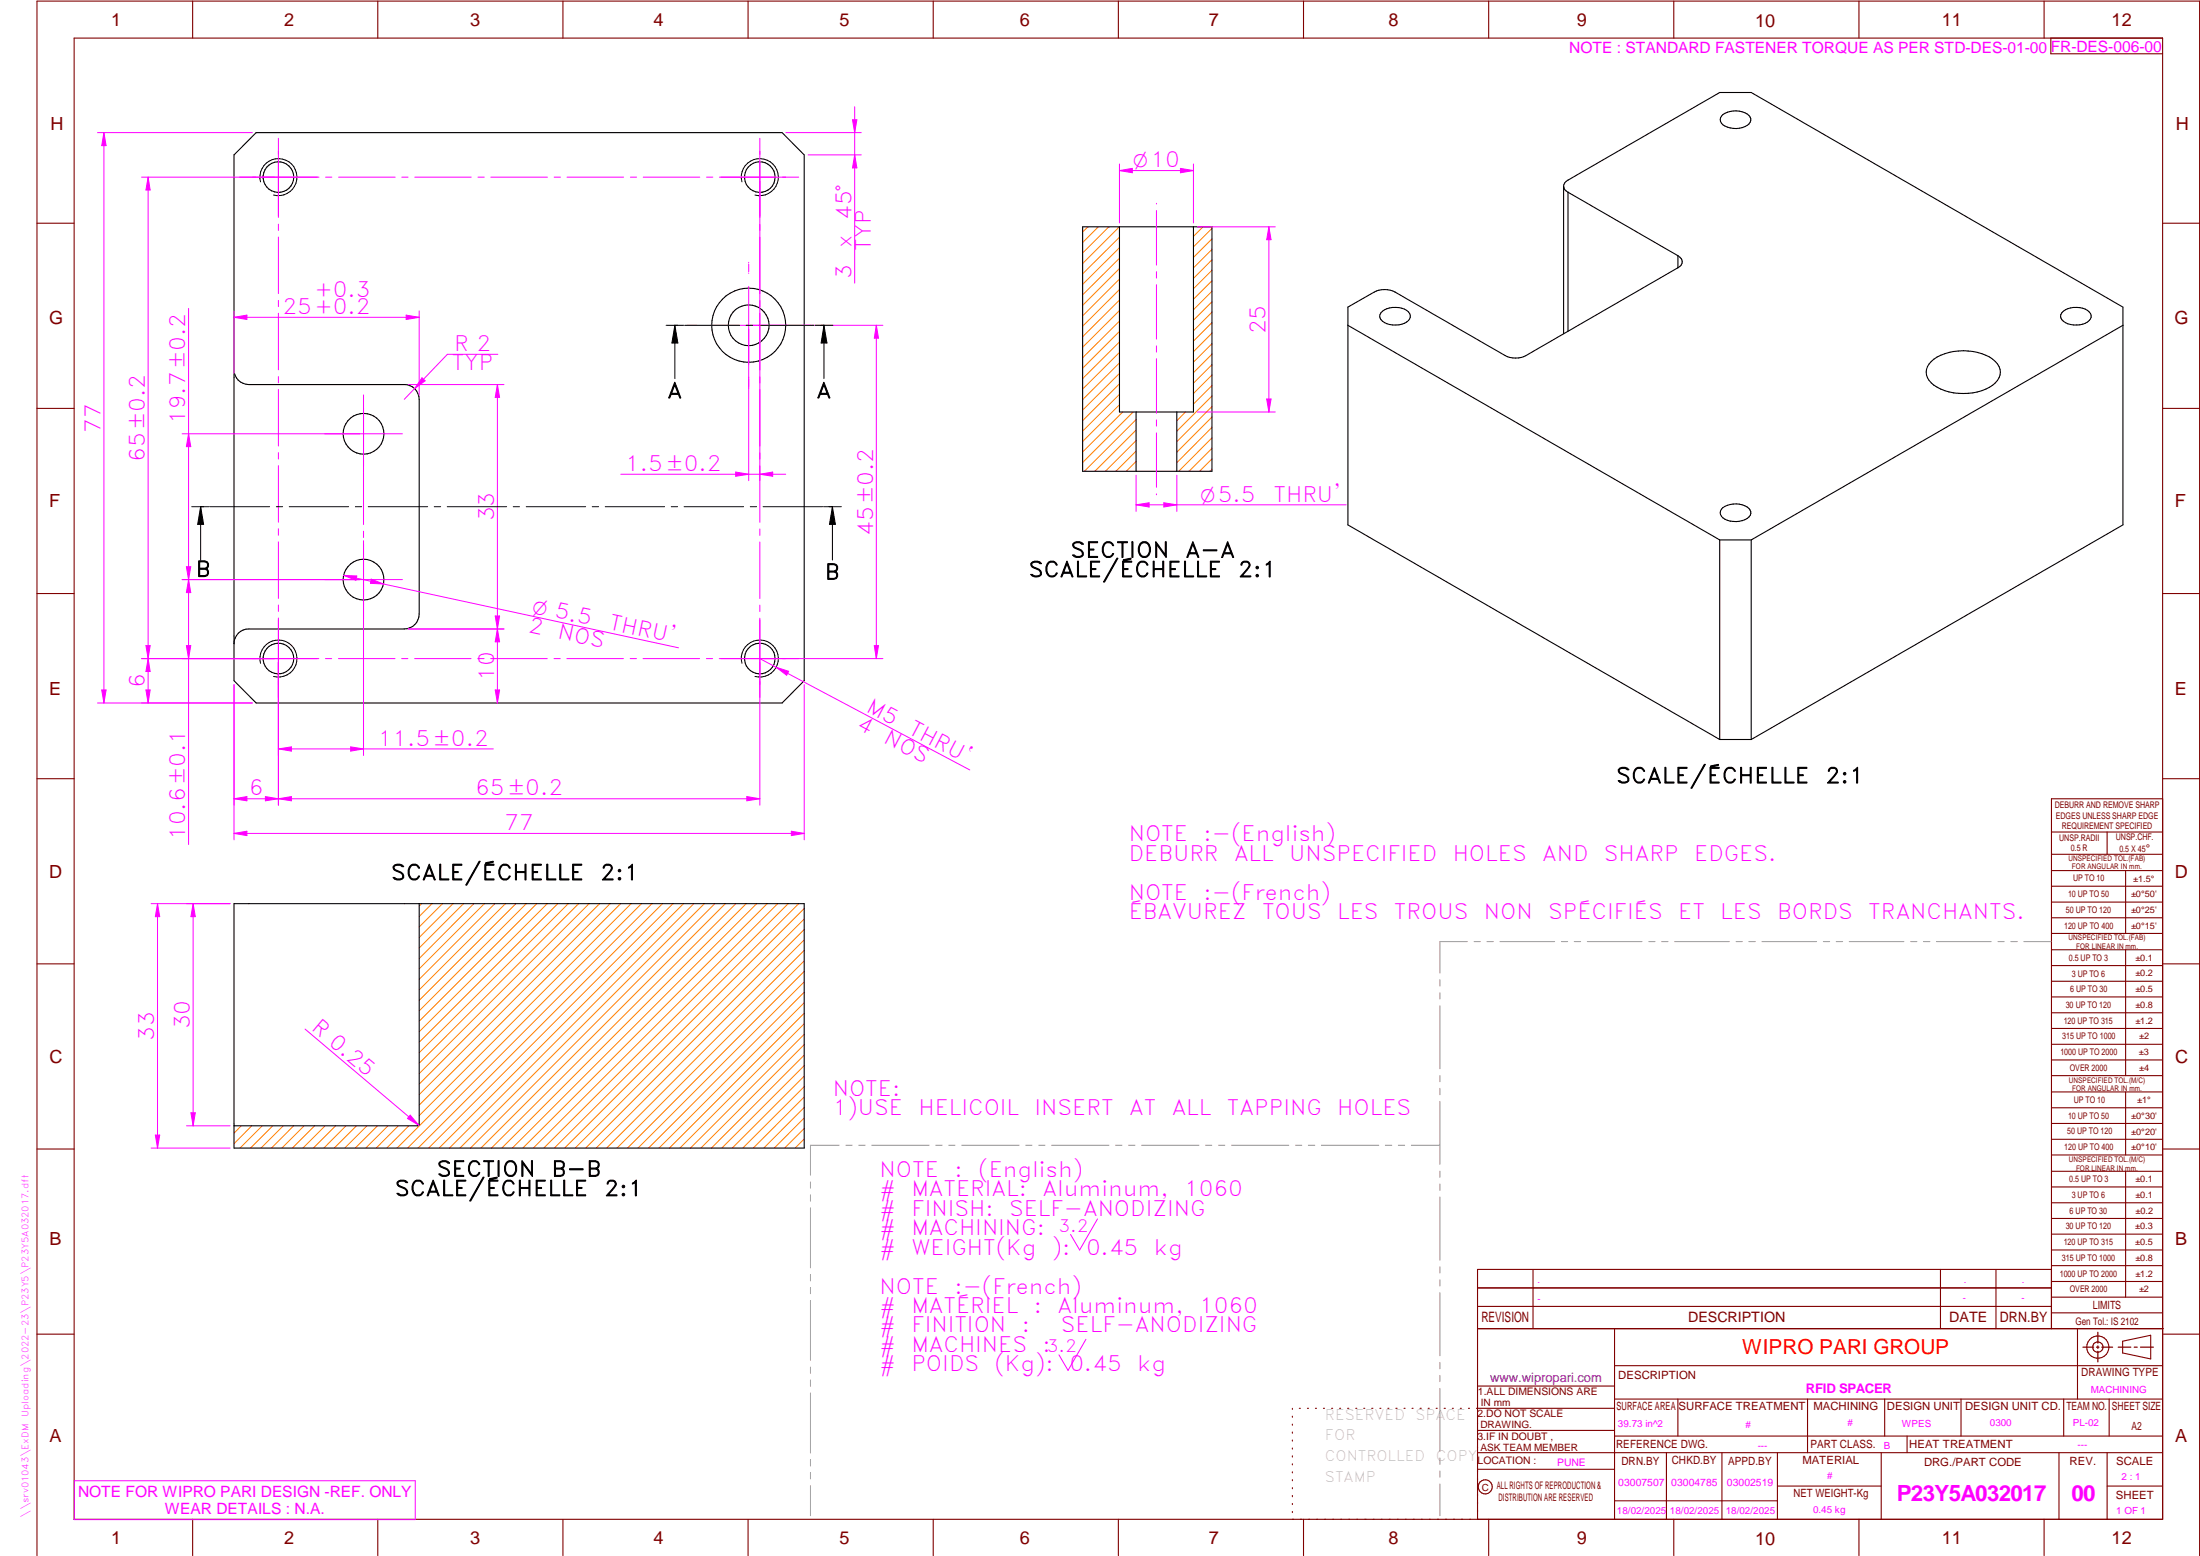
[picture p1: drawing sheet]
<svg xmlns="http://www.w3.org/2000/svg" width="594mm" height="420mm" viewBox="0 0 594 420" stroke-linecap="round" stroke-linejoin="round" font-family="sans-serif">
<g fill="none" stroke="#800000" stroke-width=".3">
<path d="M20 10.3h564v400h-564zM52 .3v10M102 .3v10M152 .3v10M202 .3v10M252 .3v10M302 .3v10M352 .3v10M402 .3v10M452 .3v10M502 .3v10M552 .3v10"/>
<path d="M553.8 10.3v4.2h30.2M10 60.3h10M584 60.3h10M10 110.3h10M584 110.3h10M10 160.3h10M584 160.3h10M10 210.3h10M584 215.7h-30v143.1M584 210.3h10M554 224.7h30M554 230.7h30"/>
<path d="M554 235.1h30M554 239.3h30M569 224.7v6M574 235.1v17M554 243.6h30M554 247.8h30M554 252.1h30M554 256.5h30M574 256.5v33.9M10 260.3h10M554 260.7h30M554 265h30"/>
<path d="M554 269.2h30M554 273.5h30M554 277.7h30M584 260.3h10M554 282h30M554 286.2h30M554 290.4h30M554 294.9h30M554 299.1h30M574 294.9v17M10 310.3h10M554 303.4h30"/>
<path d="M554 307.6h30M554 311.9h30M554 316.3h30M574 316.3v34M584 310.3h10M554 320.5h30M554 324.8h30M554 329h30M554 333.2h30M554 337.5h30M399 358.8h185.2M399 352.8h155"/>
<path d="M399 347.8h155M414 342.8v16M436 358.8v51.5M524 342.8v16M539 342.8v16M554 341.8h30M554 346h30M554 350.3h30M554 354.5h30M554 342.8h-155v67.5M561 358.8v19M10 360.3h10"/>
<path d="M399 374.3h37M436 377.8h148M453.1 377.8v10M488.1 377.8v14.5M508.9 377.8v10M529.5 377.8v10M557.3 377.8v10M569.5 377.8v10M573.2 362.2l7.6-1.6v6.3l-7.6-1.6zM584 368.8h-148M584 360.3h10M349 380.3v.3"/>
<path d="M349 382.4v.3M349 384.6v.3M349 386.7v.3M349 388.8v.3M349 391v.3M349 393.1v.3M349 395.3v.3M349 397.4v.3M349 399.5v.3M350.9 380.3h.2M353.1 380.3h.2M355.2 380.3h.3"/>
<path d="M357.4 380.3h.3M359.6 380.3h.3M361.7 380.3h.3M363.9 380.3h.3M366.1 380.3h.3M368.3 380.3h.2M370.4 380.3h.3M372.6 380.3h.3M374.8 380.3h.3M376.9 380.3h.4M379.1 380.3h.3M381.3 380.3h.3"/>
<path d="M383.4 380.3h.4M385.6 380.3h.3M387.8 380.3h.3M390 380.3h.3M392.2 380.3h.3M394.3 380.3h.3M396.5 380.3h.3M398.7 380.3h37.3M399 396.7h37M399 392.3h185M399 386.2h37M436 387.8h148"/>
<path d="M450 392.3v18M465 392.3v18M480 392.3v18M508 392.3v18M515 387.8v4.5M556 392.3v18M569 392.3v18M52 410.3v9.7M102 410.3v9.7M152 410.3v9.7M202 410.3v9.7M252 410.3v9.7"/>
<path d="M302 410.3v9.7M349 401.7v.3M349 403.8v.4M349 406v.3M349 408.1v.3M352 410.3v9.7M402 410.3v9.7M436 405.3h44M452 410.3v9.7M480 401.3h28M502 410.3v9.7M552 410.3v9.7"/>
<path d="M569 401.3h15M10 420v-419.7h584v419.7"/>
<circle cx="566.5" cy="363.7" r="1.39"/>
<circle cx="566.5" cy="363.8" r="3"/>
<circle cx="401.1" cy="401.5" r="1.9"/>
</g>
<g fill="none" stroke="#f0f" stroke-width=".27">
<path d="M26.3 35.8h41.8M75.2 37.3v21.4M205.2 37.3v21.5M64.7 47.8h21.4M87.9 47.8h1.7M91.4 47.8h15.3M108.5 47.8h1.7M112 47.8h15.2M129.1 47.8h1.7M132.5 47.8h15.3M149.6 47.8h1.7M153.1 47.8h15.3"/>
<path d="M170.2 47.8h1.7M173.7 47.8h15.3M190.8 47.8h1.7M194.3 47.8h21.4M75.2 60.5v1.7M75.2 64v15.3M202.2 77.3v21M202.2 70.8v.2M202.2 71.3v2.1M202.2 73.7v.1M205.2 60.6v1.7M205.2 64.1v15.2"/>
<path d="M75.2 81.1v1.7M75.2 84.6v15.3M185.2 87.8h.1M185.6 87.8h2.2M188.1 87.8h.1M191.7 87.8h21M205.2 81.2v1.6M205.2 84.6v15.3M216.2 87.8h.1M216.6 87.8h2.1M219 87.8h.2M75.2 101.7v1.7"/>
<path d="M75.2 105.2v15.2M87.7 117.1h21M98.2 106.6v35M202.2 101.8v.1M202.2 102.2v2.2M202.2 104.7v.1M205.2 101.7v1.7M205.2 105.2v15.3M75.2 122.2v1.8M75.2 125.7v15.3M205.2 122.3v1.7M205.2 125.8v15.3"/>
<path d="M75.2 142.8v1.7M75.2 146.3v15.3M87.7 156.5h21M98.2 146v21M98.2 143.4v1.8M205.2 142.8v1.8M205.2 146.3v15.3M64.7 177.8h21.4M75.2 163.4v1.7M75.2 166.9v21.4M87.9 177.8h1.7M91.4 177.8h15.3"/>
<path d="M108.5 177.8h1.6M112 177.8h15.2M129 177.8h1.7M132.5 177.8h15.3M149.6 177.8h1.7M153.1 177.8h15.3M170.2 177.8h1.7M173.6 177.8h15.3M190.7 177.8h1.7M205.2 163.4v1.7M205.2 166.9v21.4M215.7 177.8h-21.5"/>
<path d="M26.3 189.8h41.8M27.5 186.3h1.2l-.6 3.5zM296.4 329.1l-4.9 8.4-2.4-4.2M293.2 361.7l-4.8 8.3-2.4-4.2M20.1 399.8h92v10.5h-92z"/>
</g>
<g fill="none" stroke="#949494" stroke-width=".27">
<path d="M396.2 254.3h-7.4v8.5M398.1 254.3h1.6M401.5 254.3h1.8M405 254.3h14.8M421.6 254.3h1.7M425.1 254.3h1.7M428.6 254.3h14.8M445.2 254.3h1.7M448.7 254.3h1.7M452.2 254.3h14.8M468.8 254.3h1.7M472.3 254.3h1.7"/>
<path d="M475.8 254.3h14.8M492.4 254.3h1.7M495.8 254.3h1.8M499.4 254.3h14.7M516 254.3h1.6M519.4 254.3h1.8M522.9 254.3h14.8M539.5 254.3h1.7M543 254.3h1.7M546.5 254.3h7.4M388.8 264.5v1.8M388.8 268.1v1.6"/>
<path d="M388.8 271.6v17M388.8 290.4v1.7M388.8 293.9v1.7M388.8 297.4v17M218.9 319.2v1.6M226.6 309.2h-7.7v8.1M228.4 309.2h1.7M231.9 309.2h1.7M235.4 309.2h15.5M252.7 309.2h1.7M256.2 309.2h1.7M259.7 309.2h15.5"/>
<path d="M277 309.2h1.7M280.5 309.2h1.7M284 309.2h15.5M301.2 309.2h1.8M304.8 309.2h1.7M308.3 309.2h15.5M325.5 309.2h1.7M329.1 309.2h1.6M332.6 309.2h15.4M349.8 309.2h1.7M353.3 309.2h1.7M356.8 309.2h15.5"/>
<path d="M374.1 309.2h1.7M377.6 309.2h1.7M381.1 309.2h7.7M388.8 316.2v1.7M388.8 319.7v1.7M218.9 322.6v1.8M218.9 326.1v16.2M388.8 323.2v17.1M218.9 344.1v1.8M218.9 347.6v1.7M218.9 351.2v16.1M388.8 342.1v1.6"/>
<path d="M388.8 345.6v1.7M388.8 349v17.1M218.9 369.1v1.7M218.9 372.6v1.8M218.9 376.1v16.2M388.8 367.9v1.7M388.8 371.4v1.7M388.8 374.9v17M218.9 394.1v1.8M218.9 397.6v1.7M388.8 393.7v1.7M388.8 397.2v1.7"/>
<path d="M218.9 401.2v8.1M388.8 400.7v8.6"/>
</g>
<path d="M566.5 359.7v3M562.5 363.8h2.9M566.1 363.8h.7M566.5 363.4v.7M566.5 364.9v2.8M567.6 363.8h2.9M572 363.8h3.4M576.3 363.8h.8M578 363.8h3.5" fill="none" stroke="#800000" stroke-width=".34"/>
<g fill="none" stroke="#000" stroke-width=".3">
<path d="M69.2 35.8h142l6 6v142l-6 6h-142l-6-6v-142zM465.2 30.9a6.1 6.1 0 0 1 7.1 .3 1.8 1.8 0 0 1 .4 1.8 1.8 1.8 0 0 1-1.5 1.2 6 6 0 0 1-6.3-.9 1.61 1.61 0 0 1 .3-2.4zM422.2 50.3a1.98 1.98 0 0 1 1.2-1.7l41-23.6h8.5l100.4 57.9v58.8l-100.4 58M422.2 50.3a1.86 1.86 0 0 0 1.2 1.6M422.2 50.3v39.8M423.4 51.9l29.7 17.1M423.4 51.9v37.6M453.1 69v3.3M453.1 72.3l-41 23.7a6.2 6.2 0 0 1-5.7 0l-29.7-17.1a6.2 6.2 0 0 0-5.6 0l-7.1 4v58.8l100.4 58M453.1 69a1.71 1.71 0 0 1 1.2 1.7 1.71 1.71 0 0 1-1.2 1.6M63.2 99.8a4 4 0 0 0 4 4h42a4 4 0 0 1 4 4v58a4 4 0 0 1-4 4h-42a3.9 3.9 0 0 0-4 4M364 87.8l100.4 58"/>
<path d="M373.3 84a6.1 6.1 0 0 1 7.1 .2 1.84 1.84 0 0 1-1.1 3.1 5.9 5.9 0 0 1-6.4-1 1.53 1.53 0 0 1 .4-2.3zM521.5 97.6a14 14 0 0 1 12.5-2.4 7.6 7.6 0 0 1 6.1 4.5 5.1 5.1 0 0 1-3.9 5.4 15.4 15.4 0 0 1-14-1.1 3.9 3.9 0 0 1-.7-6.4zM556.8 84.5a5.7 5.7 0 0 1 7.4-.3 1.65 1.65 0 0 1-.5 2.8 5.9 5.9 0 0 1-6.9-.7 1.45 1.45 0 0 1 0-1.8zM573.3 87.8l-100.4 58M465.2 137.1a6.1 6.1 0 0 1 7.1 .2 1.8 1.8 0 0 1 .4 1.9 1.8 1.8 0 0 1-1.5 1.1 6 6 0 0 1-6.3-.9 1.61 1.61 0 0 1 .3-2.3zM464.4 145.8h8.5M464.4 145.8v53.9M472.9 145.8v53.9M464.4 199.7h8.5"/>
<circle cx="75.2" cy="47.8" r="4.1"/>
<circle cx="205.2" cy="47.8" r="4.1"/>
<circle cx="202.2" cy="87.8" r="10"/>
<circle cx="202.2" cy="87.8" r="5.5"/>
<circle cx="98.2" cy="117.1" r="5.5"/>
<circle cx="98.2" cy="156.5" r="5.5"/>
<circle cx="75.2" cy="177.8" r="4.1"/>
<circle cx="205.2" cy="177.8" r="4.1"/>
</g>
<path d="M70.4 49.1a5 5 0 0 1 4.4-6.3 5 5 0 0 1 5.4 5.5 5 5 0 0 1-6.3 4.4M200.4 49.1a5 5 0 0 1 4.4-6.2 5 5 0 0 1 5.4 5.4 5 5 0 0 1-6.3 4.4M70.4 179.1a5 5 0 0 1 4.4-6.3 5 5 0 0 1 5.4 5.5 5 5 0 0 1-6.3 4.4M200.4 179.1a5 5 0 0 1 4.4-6.2 5 5 0 0 1 5.4 5.4 5 5 0 0 1-6.3 4.4" fill="none" stroke="#000" stroke-width=".27"/>
<path d="M27.5 186.3h1.2l-.6 3.5z" fill="#f0f"/>
<path d="M28.1 35.8l.6 3.5h-1.2z" fill="none" stroke="#f0f" stroke-width=".27"/>
<path d="M28.1 35.8l.6 3.5h-1.2z" fill="#f0f"/>
<path d="M28.1 35.8v154M63.2 184.9v41.9M217.2 184.9v41.9M63.2 225l3.5-.5v1.1z" fill="none" stroke="#f0f" stroke-width=".27"/>
<path d="M63.2 225l3.5-.5v1.1z" fill="#f0f"/>
<path d="M213.7 224.5l3.5 .5-3.5 .6z" fill="none" stroke="#f0f" stroke-width=".27"/>
<path d="M213.7 224.5l3.5 .5-3.5 .6z" fill="#f0f"/>
<path d="M75.2 178.9v38.5M63.2 184.9v32.5M63.2 215.7l3.5-.6v1.1zM63.2 225h154" fill="none" stroke="#f0f" stroke-width=".27"/>
<path d="M63.2 215.7l3.5-.6v1.1z" fill="#f0f"/>
<path d="M71.7 215.1l3.5 .6-3.5 .5z" fill="none" stroke="#f0f" stroke-width=".27"/>
<path d="M71.7 215.1l3.5 .6-3.5 .5z" fill="#f0f"/>
<path d="M75.2 178.9v38.5M205.2 178.9v38.5M63.2 215.7h12M75.2 215.7l3.5-.6v1.1z" fill="none" stroke="#f0f" stroke-width=".27"/>
<path d="M75.2 215.7l3.5-.6v1.1z" fill="#f0f"/>
<path d="M201.7 215.1l3.5 .6-3.5 .5z" fill="none" stroke="#f0f" stroke-width=".27"/>
<path d="M201.7 215.1l3.5 .6-3.5 .5z" fill="#f0f"/>
<path d="M38.2 177.8h35.9M38.2 189.8h29.9M39.4 186.3h1.1l-.5 3.5zM75.2 215.7h130" fill="none" stroke="#f0f" stroke-width=".27"/>
<path d="M39.4 186.3h1.1l-.5 3.5z" fill="#f0f"/>
<path d="M40 177.8l.5 3.5h-1.1z" fill="none" stroke="#f0f" stroke-width=".27"/>
<path d="M40 177.8l.5 3.5h-1.1z" fill="#f0f"/>
<path d="M38.2 47.8h35.9M38.2 177.8h35.9M39.4 174.3h1.1l-.5 3.5zM40 177.8v12" fill="none" stroke="#f0f" stroke-width=".27"/>
<path d="M39.4 174.3h1.1l-.5 3.5z" fill="#f0f"/>
<path d="M40 47.8l.5 3.5h-1.1z" fill="none" stroke="#f0f" stroke-width=".27"/>
<path d="M40 47.8l.5 3.5h-1.1z" fill="#f0f"/>
<path d="M40 47.8v130M49.2 156.5h47.9M49.2 177.8h24.9M50.3 174.3h1.2l-.6 3.5z" fill="none" stroke="#f0f" stroke-width=".27"/>
<path d="M50.3 174.3h1.2l-.6 3.5z" fill="#f0f"/>
<path d="M50.9 156.5l.6 3.5h-1.2z" fill="none" stroke="#f0f" stroke-width=".27"/>
<path d="M50.9 156.5l.6 3.5h-1.2z" fill="#f0f"/>
<path d="M49.2 117.1h47.9M49.2 156.5h47.9M50.3 153h1.2l-.6 3.5zM50.9 156.5v71.5" fill="none" stroke="#f0f" stroke-width=".27"/>
<path d="M50.3 153h1.2l-.6 3.5z" fill="#f0f"/>
<path d="M50.9 117.1l.6 3.5h-1.2z" fill="none" stroke="#f0f" stroke-width=".27"/>
<path d="M50.9 117.1l.6 3.5h-1.2z" fill="#f0f"/>
<path d="M50.9 83.3v73.2M203.2 87.8h35.2M206.2 177.8h32.2M236.1 174.3h1.1l-.6 3.5z" fill="none" stroke="#f0f" stroke-width=".27"/>
<path d="M236.1 174.3h1.1l-.6 3.5z" fill="#f0f"/>
<path d="M236.6 87.8l.6 3.5h-1.1z" fill="none" stroke="#f0f" stroke-width=".27"/>
<path d="M236.6 87.8l.6 3.5h-1.1z" fill="#f0f"/>
<g fill="none" stroke="#f0f" stroke-width=".27">
<path d="M312.3 54.9v.2M312.3 56.9v14.7M312.3 73.4v1.7M312.3 76.9v14.7M323.3 61.3h21.1M342.6 61.3l.6 3.4h-1.2zM236.6 87.8v90M312.3 93.4v1.7M312.3 96.9v14.7M312.3 113.4v1.7M312.3 116.9v14.7M323.3 111.3h21.1"/>
<path d="M312.3 133.3v.3"/>
</g>
<path d="M179.9 87.8h4.8M182.2 87.8v14.4M182.2 87.8l.8 4.8h-1.6zM184.9 87.8h14.8M201.5 87.8h1.7M205 87.8h14.8M220.1 87.8h4.8M222.5 87.8l.8 4.8h-1.6zM222.5 87.8v14.4" fill="none" stroke="#000" stroke-width=".27"/>
<path d="M182.2 87.8l.8 4.8h-1.6zM222.5 87.8l.8 4.8h-1.6z" fill="#000"/>
<g fill="none" stroke="#ff8000" stroke-width=".27">
<path d="M293.8 61.3l-1.5 1.4M296.6 61.3l-4.3 4.2M299.4 61.3l-7.1 7M302.3 61.3l-10 9.9M302.3 66.9l-10 9.9M302.3 69.7l-10 9.9M302.3 72.5l-10 10M302.3 75.4l-10 9.9M302.3 78.2l-10 9.9M302.3 64.1l-10 9.9M324.9 61.3l-2.6 2.5M327.3 61.7l-5 5"/>
<path d="M327.3 64.5l-5 5M327.3 67.4l-5 4.9M327.3 70.1l-5 5.1M327.3 73l-5 5M327.3 75.8l-5 5M327.3 78.7l-5 5M302.3 89.5l-10 9.9M302.3 81l-10 9.9M302.3 83.9l-10 9.9M302.3 86.7l-10 9.9M302.3 92.3l-10 9.9M302.3 95.2l-10 9.9"/>
<path d="M302.3 98l-10 9.9M327.3 81.5l-5 5M327.3 84.3l-5 5M327.3 87.1l-5 5M327.3 90l-5 5M327.3 92.8l-5 5M327.3 95.6l-5 5M327.3 98.5l-5 5M302.3 103.6l-10 10M302.3 106.5l-10 9.9M302.3 100.8l-10 9.9M302.3 109.3l-10 9.9"/>
<path d="M303.2 111.3l-10.9 10.7M306 111.3l-13.7 13.6M306.8 119l-8.3 8.3M306.8 116.1l-11.2 11.2M306.8 113.3l-14 14M320.1 111.3l-2.3 2.3M327.3 101.3l-5 5M327.3 104.1l-5 5M327.3 106.9l-9.5 9.5M327.3 109.8l-9.5 9.5M327.3 112.6l-9.5 9.5M327.3 115.4l-9.5 9.5"/>
<path d="M327.3 118.2l-9 9.1M306.8 124.6l-2.7 2.7M306.8 121.8l-5.5 5.5M327.3 126.7l-.5 .6M327.3 123.9l-3.4 3.4M327.3 121.1l-6.2 6.2"/>
</g>
<path d="M292.3 61.3h35v66h-35zM302.3 61.3v50h20v-50M306.8 111.3v16M317.8 111.3v16" fill="none" stroke="#000" stroke-width=".3"/>
<path d="M342.6 61.3l.6 3.4h-1.2z" fill="#f0f"/>
<path d="M342 107.7h1.2l-.6 3.6z" fill="none" stroke="#f0f" stroke-width=".27"/>
<path d="M342 107.7h1.2l-.6 3.6z" fill="#f0f"/>
<path d="M302.3 44.3v15.9M302.3 46.1l3.5-.6v1.2zM322.3 44.3v15.9M342.6 61.3v50" fill="none" stroke="#f0f" stroke-width=".27"/>
<path d="M302.3 46.1l3.5-.6v1.2z" fill="#f0f"/>
<path d="M318.8 45.5l3.5 .6-3.5 .6z" fill="none" stroke="#f0f" stroke-width=".27"/>
<path d="M318.8 45.5l3.5 .6-3.5 .6z" fill="#f0f"/>
<path d="M302.3 46.1h20M306.8 128.3v9.8M306.8 136.3l3.5-.5v1.1zM317.8 128.3v9.8" fill="none" stroke="#f0f" stroke-width=".27"/>
<path d="M306.8 136.3l3.5-.5v1.1z" fill="#f0f"/>
<path d="M314.3 135.8l3.5 .5-3.5 .6z" fill="none" stroke="#f0f" stroke-width=".27"/>
<path d="M314.3 135.8l3.5 .5-3.5 .6z" fill="#f0f"/>
<path d="M306.8 136.3h56.7M98.2 157.6v46.4M75.2 178.9v25.1M75.2 202.2l3.5-.5v1.1z" fill="none" stroke="#f0f" stroke-width=".27"/>
<path d="M75.2 202.2l3.5-.5v1.1z" fill="#f0f"/>
<path d="M94.7 201.7l3.5 .5-3.5 .6z" fill="none" stroke="#f0f" stroke-width=".27"/>
<path d="M94.7 201.7l3.5 .5-3.5 .6z" fill="#f0f"/>
<path d="M134.4 95.7h-13.6l-11.6 12.1M114 102l.8 .8-2.8 2.1zM75.2 202.2h58" fill="none" stroke="#f0f" stroke-width=".27"/>
<path d="M114 102l.8 .8-2.8 2.1z" fill="#f0f"/>
<path d="M212.2 35.8h20.4M230.2 32.3h1.2l-.6 3.5zM218.2 41.8h14.4" fill="none" stroke="#f0f" stroke-width=".27"/>
<path d="M230.2 32.3h1.2l-.6 3.5z" fill="#f0f"/>
<path d="M230.8 41.8l.6 3.5h-1.2z" fill="none" stroke="#f0f" stroke-width=".27"/>
<path d="M230.8 41.8l.6 3.5h-1.2z" fill="#f0f"/>
<path d="M230.8 28.8v47.7M205.2 48.9v80.9M202.2 88.9v40.9M205.2 128.1l3.5-.6v1.1z" fill="none" stroke="#f0f" stroke-width=".27"/>
<path d="M205.2 128.1l3.5-.6v1.1z" fill="#f0f"/>
<path d="M198.7 127.5l3.5 .6-3.5 .5z" fill="none" stroke="#f0f" stroke-width=".27"/>
<path d="M198.7 127.5l3.5 .6-3.5 .5z" fill="#f0f"/>
<path d="M63.2 85.7l3.5-.6v1.2zM63.2 83.9v16.9M113.2 83.9v22.9M167.6 128.1h44.6" fill="none" stroke="#f0f" stroke-width=".27"/>
<path d="M63.2 85.7l3.5-.6v1.2z" fill="#f0f"/>
<path d="M109.7 85.1l3.5 .6-3.5 .6z" fill="none" stroke="#f0f" stroke-width=".27"/>
<path d="M109.7 85.1l3.5 .6-3.5 .6z" fill="#f0f"/>
<path d="M63.2 85.7h50M110.2 103.8h25.9M134.3 103.8l.6 3.5h-1.2zM110.2 169.8h25.9" fill="none" stroke="#f0f" stroke-width=".27"/>
<path d="M134.3 103.8l.6 3.5h-1.2z" fill="#f0f"/>
<path d="M133.7 166.3h1.2l-.6 3.5z" fill="none" stroke="#f0f" stroke-width=".27"/>
<path d="M133.7 166.3h1.2l-.6 3.5z" fill="#f0f"/>
<path d="M134.3 103.8v66M110.2 169.8h25.9M133.7 186.3h1.2l-.6 3.5z" fill="none" stroke="#f0f" stroke-width=".27"/>
<path d="M133.7 186.3h1.2l-.6 3.5z" fill="#f0f"/>
<path d="M134.3 169.8l.6 3.5h-1.2z" fill="none" stroke="#f0f" stroke-width=".27"/>
<path d="M134.3 169.8l.6 3.5h-1.2z" fill="#f0f"/>
<path d="M134.3 169.8v20M50.4 244h11.7M52.1 244l.6 3.5h-1.1zM50.4 304h11.7" fill="none" stroke="#f0f" stroke-width=".27"/>
<g fill="none" stroke="#000" stroke-width=".27">
<path d="M51.8 136.8h4.8M54.2 136.8l.8 4.8h-1.6zM54.2 136.8v14.4M56.8 136.8h16M74.6 136.8h1.7M78.1 136.8h16M96 136.8h1.7M99.4 136.8h16.1M117.3 136.8h1.7M120.8 136.8h16M138.6 136.8h1.7M142.1 136.8h16.1"/>
<path d="M159.9 136.8h1.7M163.4 136.8h16M181.3 136.8h1.7M184.7 136.8h16.1M202.6 136.8h1.7M206.1 136.8h16M222.4 136.8h4.8M224.8 136.8l.8 4.8h-1.6zM224.8 136.8v14.4"/>
</g>
<path d="M54.2 136.8l.8 4.8h-1.6zM224.8 136.8l.8 4.8h-1.6z" fill="#000"/>
<g fill="none" stroke="#ff8000" stroke-width=".27">
<path d="M113.8 244l-.6 .7M116.7 244l-3.5 3.5M119.5 244l-6.3 6.3M122.3 244l-9.1 9.2M125.2 244l-12 12M128 244l-14.8 14.8M130.8 244l-17.6 17.6M133.6 244l-20.4 20.5M136.5 244l-23.3 23.3M139.3 244l-26.1 26.1M142.1 244l-28.9 29M144.9 244l-31.7 31.8"/>
<path d="M147.8 244l-34.6 34.6M150.6 244l-37.4 37.4M153.5 244l-40.3 40.3M156.2 244l-43 43.1M159.1 244l-45.9 45.9M161.9 244l-48.7 48.7M164.8 244l-51.6 51.6M167.6 244l-54.4 54.4M170.4 244l-57.2 57.2M173.2 244l-66 66M176.1 244l-66 66M178.9 244l-66 66"/>
<path d="M181.7 244l-66 66M184.6 244l-66 66M187.4 244l-66 66M190.2 244l-66 66M193 244l-66 66M195.9 244l-66 66M198.7 244l-66 66M201.5 244l-66 66M204.3 244l-66 66M207.2 244l-66 66M210 244l-66 66M212.8 244l-66 66"/>
<path d="M215.7 244l-66 66M217.2 245.3l-64.7 64.7M217.2 248.2l-61.9 61.8M217.2 251l-59 59M217.2 253.8l-56.2 56.2M217.2 256.6l-53.4 53.4M217.2 259.5l-50.6 50.5M217.2 279.3l-30.8 30.7M217.2 276.4l-33.6 33.6M217.2 265.1l-44.9 44.9M217.2 273.6l-36.4 36.4M217.2 262.3l-47.7 47.7"/>
<path d="M217.2 267.9l-42.1 42.1M217.2 270.8l-39.2 39.2M217.2 299l-11 11M217.2 296.2l-13.8 13.8M217.2 293.4l-16.6 16.6M217.2 290.6l-19.5 19.4M217.2 287.7l-22.3 22.3M217.2 284.9l-25.1 25.1M217.2 282.1l-27.9 27.9M65.1 304l-1.9 2M68 304l-4.8 4.8M70.8 304l-6 6"/>
<path d="M73.7 304l-6.1 6M76.5 304l-6 6M79.3 304l-6 6M82.1 304l-6 6M85 304l-6.1 6M87.8 304l-6 6M90.6 304l-6 6M93.4 304l-5.9 6M96.3 304l-6.1 6M99.1 304l-6 6M101.9 304l-6 6M104.8 304l-6 6"/>
<path d="M107.6 304l-6 6M110.4 304l-6 6M217.2 307.6l-2.5 2.4M217.2 304.7l-5.3 5.3M217.2 301.9l-8.1 8.1"/>
</g>
<path d="M63.2 244h154v66h-154zM113.2 244v59.5l-.3 .5h-49.7" fill="none" stroke="#000" stroke-width=".3"/>
<path d="M52.1 244l.6 3.5h-1.1z" fill="#f0f"/>
<path d="M51.6 300.5h1.1l-.6 3.5z" fill="none" stroke="#f0f" stroke-width=".27"/>
<path d="M51.6 300.5h1.1l-.6 3.5z" fill="#f0f"/>
<path d="M40.8 244h21.3M42.5 244l.6 3.5h-1.2zM52.1 244v60M40.8 310h21.3" fill="none" stroke="#f0f" stroke-width=".27"/>
<path d="M42.5 244l.6 3.5h-1.2z" fill="#f0f"/>
<path d="M41.9 306.5h1.2l-.6 3.5z" fill="none" stroke="#f0f" stroke-width=".27"/>
<path d="M41.9 306.5h1.2l-.6 3.5z" fill="#f0f"/>
<path d="M205.2 177.8l56.7 30.1M209.6 180.2l3.4 1.1-.6 1zM42.5 244v66" fill="none" stroke="#f0f" stroke-width=".27"/>
<path d="M209.6 180.2l3.4 1.1-.6 1z" fill="#f0f"/>
<path d="M92.8 155.4l90.4 19.5M92.8 155.4l3.5 .1-.2 1.2z" fill="none" stroke="#f0f" stroke-width=".27"/>
<path d="M92.8 155.4l3.5 .1-.2 1.2z" fill="#f0f"/>
<path d="M100.2 156.4l3.3 1.3-3.5-.2z" fill="none" stroke="#f0f" stroke-width=".27"/>
<path d="M100.2 156.4l3.3 1.3-3.5-.2z" fill="#f0f"/>
<path d="M82.4 277.9l30.7 25.9M110.8 301.1l2.3 2.7-3.1-1.8z" fill="none" stroke="#f0f" stroke-width=".27"/>
<path d="M110.8 301.1l2.3 2.7-3.1-1.8z" fill="#f0f"/>
<g font-size="6" fill="#f0f">
<text x="512.2" y="405.2">P23Y5A032017</text>
<text x="559.4" y="405.2">00</text>
</g>
<g font-size="5.7" fill="#f0f">
<text x="229.9" y="59.3" transform="rotate(-90 229.9 59.3)">45°</text>
<text x="229.9" y="67.1" transform="rotate(-90 229.9 67.1)">x</text>
<text x="235.2" y="67.8" transform="rotate(-90 235.2 67.8)">TYP</text>
<text x="229.9" y="75.2" transform="rotate(-90 229.9 75.2)">3</text>
<text x="84.9" y="80.3">+0.3</text>
<text x="76.3" y="84.8">25+0.2</text>
<text x="122.6" y="94.8">R 2</text>
<text x="341.8" y="90.2" transform="rotate(-90 341.8 90.2)">25</text>
<text x="122" y="100">TYP</text>
<text x="27.2" y="116.8" transform="rotate(-90 27.2 116.8)">77</text>
<text x="50" y="114.5" transform="rotate(-90 50 114.5)">19.7±0.2</text>
<text x="39.1" y="124.7" transform="rotate(-90 39.1 124.7)">65±0.2</text>
<text x="168.8" y="127.2">1.5±0.2</text>
<text x="343.9" y="135.5">THRU'</text>
<text x="133.5" y="140.8" transform="rotate(-90 133.5 140.8)">33</text>
<text x="235.8" y="144.7" transform="rotate(-90 235.8 144.7)">45±0.2</text>
<text x="142.4" y="170.6" transform="rotate(12 142.4 170.6)">2</text>
<text x="150.4" y="172.3" transform="rotate(12 150.4 172.3)">NOS</text>
<text x="164.2" y="169.9" transform="rotate(12 164.2 169.9)">THRU'</text>
<text x="39.1" y="185.8" transform="rotate(-90 39.1 185.8)">6</text>
<text x="133.5" y="183.8" transform="rotate(-90 133.5 183.8)">10</text>
<text x="233.6" y="191.9" transform="rotate(28 233.6 191.9)">M5</text>
<text x="231.1" y="196.5" transform="rotate(28 231.1 196.5)">4</text>
<text x="245" y="197.9" transform="rotate(28 245 197.9)">THRU`</text>
<text x="102" y="201.4">11.5±0.2</text>
<text x="238.3" y="200.3" transform="rotate(28 238.3 200.3)">NOS</text>
<text x="67.2" y="214.8">6</text>
<text x="128.3" y="214.8">65±0.2</text>
<text x="50" y="226.8" transform="rotate(-90 50 226.8)">10.6±0.1</text>
<text x="136.2" y="224.2">77</text>
<text x="304.8" y="227.2">NOTE</text>
<text x="325" y="227.2">:-(English)</text>
<text x="304.8" y="232.4">DEBURR</text>
<text x="333.2" y="232.4">ALL</text>
<text x="348.1" y="232.4">UNSPECIFIED</text>
<text x="392.3" y="232.4">HOLES</text>
<text x="416.4" y="232.4">AND</text>
<text x="433.1" y="232.4">SHARP</text>
<text x="457.5" y="232.4">EDGES.</text>
<text x="304.8" y="242.9">NOTE</text>
<text x="325" y="242.9">:-(French)</text>
<text x="304.8" y="248.2">ÉBAVUREZ</text>
<text x="340.8" y="248.2">TOUS</text>
<text x="361.1" y="248.2">LES</text>
<text x="376.4" y="248.2">TROUS</text>
<text x="400.7" y="248.2">NON</text>
<text x="418.1" y="248.2">SPÉCIFIÉS</text>
<text x="453.1" y="248.2">ET</text>
<text x="464.5" y="248.2">LES</text>
<text x="479.9" y="248.2">BORDS</text>
<text x="504.5" y="248.2">TRANCHANTS.</text>
<text x="41.6" y="281" transform="rotate(-90 41.6 281)">33</text>
<text x="51.3" y="278" transform="rotate(-90 51.3 278)">30</text>
<text x="83.9" y="278" transform="rotate(40 83.9 278)">R 0.25</text>
<text x="224.9" y="295.9">NOTE:</text>
<text x="224.9" y="301.2">1)USE</text>
<text x="248" y="301.2">HELICOIL</text>
<text x="279.4" y="301.2">INSERT</text>
<text x="304.9" y="301.2">AT</text>
<text x="316.4" y="301.2">ALL</text>
<text x="331.3" y="301.2">TAPPING</text>
<text x="361.1" y="301.2">HOLES</text>
<text x="237.5" y="317.8">NOTE</text>
<text x="257.7" y="317.8">:</text>
<text x="264.1" y="317.8">(English)</text>
<text x="237.5" y="323">#</text>
<text x="246.1" y="323">MATERIAL:</text>
<text x="281.5" y="323">Aluminum,</text>
<text x="319.8" y="323">1060</text>
<text x="237.5" y="328.3">#</text>
<text x="246.1" y="328.3">FINISH:</text>
<text x="272.5" y="328.3">SELF-ANODIZING</text>
<text x="237.5" y="333.5">#</text>
<text x="246.1" y="333.5">MACHINING:</text>
<text x="237.5" y="338.8">#</text>
<text x="246.1" y="338.8">WEIGHT(Kg</text>
<text x="284" y="338.8">):</text>
<text x="293.3" y="338.8">0.45</text>
<text x="311.6" y="338.8">kg</text>
<text x="237.5" y="349.3">NOTE</text>
<text x="257.7" y="349.3">:-(French)</text>
<text x="237.5" y="354.5">#</text>
<text x="237.5" y="359.8">#</text>
<text x="246.1" y="359.8">FINITION</text>
<text x="246.1" y="354.5">MATÉRIEL</text>
<text x="275.9" y="359.8">:</text>
<text x="279.2" y="354.5">:</text>
<text x="285.6" y="354.5">Aluminum,</text>
<text x="286.5" y="359.8">SELF-ANODIZING</text>
<text x="323.8" y="354.5">1060</text>
<text x="237.5" y="365">#</text>
<text x="246.1" y="365">MACHINES</text>
<text x="281.5" y="365">:</text>
<text x="237.5" y="370.3">#</text>
<text x="246.1" y="370.3">POIDS</text>
<text x="268.5" y="370.3">(Kg):</text>
<text x="288.8" y="370.3">0.45</text>
<text x="307.1" y="370.3">kg</text>
</g>
<g font-size="5.7">
<text x="180.2" y="107.5">A</text>
<text x="220.5" y="107.5">A</text>
<text x="52.9" y="155.7">B</text>
<text x="277.8" y="155.8">SCALE/ÉCHELLE</text>
<text x="289.1" y="150.5">SECTION</text>
<text x="320.1" y="150.5">A-A</text>
<text x="334.3" y="155.8">2:1</text>
<text x="222.8" y="156.5">B</text>
<text x="436.4" y="211.5">SCALE/ÉCHELLE</text>
<text x="492.9" y="211.5">2:1</text>
<text x="105.6" y="237.6">SCALE/ÉCHELLE</text>
<text x="162.1" y="237.6">2:1</text>
<text x="117.9" y="317.7">SECTION</text>
<text x="149" y="317.7">B-B</text>
<text x="106.6" y="322.9">SCALE/ÉCHELLE</text>
<text x="163.2" y="322.9">2:1</text>
</g>
<text font-size="5.6" fill="#f00" x="470.5" y="365.5">WIPRO PARI GROUP</text>
<g font-size="5.4" fill="#f0f">
<text x="306" y="45.2">O10</text>
<text x="324.1" y="135.5">O5.5</text>
<text x="143.5" y="165.4" transform="rotate(12 143.5 165.4)">O 5.5</text>
</g>
<g font-size="4.9" fill="#800000">
<text x="30" y="6.9">1</text>
<text x="76.7" y="6.9">2</text>
<text x="127" y="6.9">3</text>
<text x="176.5" y="6.9">4</text>
<text x="226.7" y="6.9">5</text>
<text x="275.4" y="6.9">6</text>
<text x="326.4" y="6.9">7</text>
<text x="375" y="6.9">8</text>
<text x="425.8" y="6.9">9</text>
<text x="473.9" y="7.3">10</text>
<text x="524.3" y="6.9">11</text>
<text x="570.2" y="6.9">12</text>
<text x="13.6" y="35.1">H</text>
<text x="587.6" y="35.1">H</text>
<text x="13.2" y="87.5">G</text>
<text x="587.2" y="87.5">G</text>
<text x="13.2" y="137">F</text>
<text x="587.2" y="137">F</text>
<text x="13.2" y="187.6">E</text>
<text x="587.2" y="187.6">E</text>
<text x="13.2" y="237">D</text>
<text x="587.2" y="237">D</text>
<text x="13.4" y="287.1">C</text>
<text x="587.4" y="287.1">C</text>
<text x="13.4" y="336.2">B</text>
<text x="587.4" y="336.2">B</text>
<text x="13.4" y="389.3">A</text>
<text x="587.4" y="389.3">A</text>
<text x="30" y="416.9">1</text>
<text x="76.7" y="416.9">2</text>
<text x="127" y="416.9">3</text>
<text x="176.5" y="416.9">4</text>
<text x="226.7" y="416.9">5</text>
<text x="275.4" y="416.9">6</text>
<text x="326.4" y="416.9">7</text>
<text x="375" y="416.9">8</text>
<text x="425.8" y="416.9">9</text>
<text x="473.9" y="417.3">10</text>
<text x="524.3" y="416.9">11</text>
<text x="570.2" y="416.9">12</text>
</g>
<g font-size="4.6" fill="#f0f">
<text x="285.8" y="332.7">3.2</text>
<text x="282.7" y="365.1">3.2</text>
</g>
<g font-size="4.2" fill="#f0f">
<text x="423.7" y="14.3">NOTE : STANDARD FASTENER TORQUE AS PER STD-DES-01-00</text>
<text x="553.8" y="14">FR-DES-006-00</text>
<text x="21.1" y="404.3">NOTE FOR WIPRO PARI DESIGN -REF. ONLY</text>
<text x="44.5" y="408.8">WEAR DETAILS : N.A.</text>
</g>
<g font-size="3.9" fill="#800000">
<text x="400" y="357.1">REVISION</text>
<text x="455.9" y="357.1">DESCRIPTION</text>
<text x="526.4" y="357.1">DATE</text>
<text x="540" y="357.1">DRN.BY</text>
</g>
<g font-size="3.9" fill="#c0c0c0">
<text x="357.8" y="383.3">RESERVED</text>
<text x="382.3" y="383.3">SPACE</text>
<text x="357.8" y="388.9">FOR</text>
<text x="357.8" y="394.5">CONTROLLED</text>
<text x="387.8" y="394.5">COPY</text>
<text x="357.8" y="400">STAMP</text>
</g>
<text font-size="3.6" fill="#f0f" x="487.6" y="376.1">RFID SPACER</text>
<text font-size="3.5" fill="#00f" x="402.4" y="373.3">www.wipropari.com</text>
<g font-size="3.1" fill="#800000">
<text x="565.1" y="353.5">LIMITS</text>
<text x="562" y="371.7">DRAWING TYPE</text>
<text x="437" y="372.3">DESCRIPTION</text>
<text x="436.5" y="380.8">SURFACE AREA</text>
<text x="453.3" y="380.8">SURFACE TREATMENT</text>
<text x="489.7" y="380.8">MACHINING</text>
<text x="509.5" y="380.8">DESIGN UNIT</text>
<text x="530.6" y="380.8">DESIGN UNIT CD.</text>
<text x="558" y="380.6">TEAM NO.</text>
<text x="570.3" y="380.7">SHEET SIZE</text>
<text x="575.6" y="386.1">A2</text>
<text x="436.4" y="391.1">REFERENCE DWG.</text>
<text x="437.8" y="395.5">DRN.BY</text>
<text x="451.4" y="395.4">CHKD.BY</text>
<text x="466.6" y="395.5">APPD.BY</text>
<text x="486.7" y="395.4">MATERIAL</text>
<text x="488.9" y="390.9">PART CLASS.</text>
<text x="515.6" y="390.9">HEAT TREATMENT</text>
<text x="519.6" y="395.9">DRG./PART CODE</text>
<text x="558.9" y="395.5">REV.</text>
<text x="571.4" y="395.6">SCALE</text>
<text x="484.3" y="404.2">NET WEIGHT-Kg</text>
<text x="571.4" y="404.7">SHEET</text>
</g>
<text font-size="3" fill="#800000" x="579.5" y="230.1">°</text>
<g font-size="2.8" fill="#800000">
<text x="560.4" y="357.7">Gen Tol.: IS 2102</text>
<text x="399.1" y="376.6">1.ALL DIMENSIONS ARE</text>
<text x="399" y="382.7">2.DO NOT SCALE</text>
<text x="399" y="388.7">3.IF IN DOUBT ,</text>
<text x="399" y="395.4">LOCATION :</text>
<text x="404.2" y="402">ALL RIGHTS OF REPRODUCTION &amp;</text>
<text x="404.7" y="405.4">DISTRIBUTION ARE RESERVED</text>
</g>
<g font-size="2.8" fill="#f0f">
<text x="420.5" y="396">PUNE</text>
<text x="437" y="401.2">03007507</text>
<text x="451.3" y="401.2">03004785</text>
<text x="466.3" y="401.2">03002519</text>
</g>
<g font-size="2.7" fill="#f0f">
<text x="564.6" y="376.2">MACHINING</text>
<text x="436.9" y="385.4">39.73 in^2</text>
<text x="471.4" y="385.5">#</text>
<text x="498.9" y="385">#</text>
<text x="513.6" y="385.3">WPES</text>
<text x="537.3" y="385.1">0300</text>
<text x="559.7" y="385.1">PL-02</text>
<text x="474.6" y="391.2">---</text>
<text x="508.7" y="391.2">B</text>
<text x="561" y="391.1">---</text>
<text x="493.4" y="399.5">#</text>
<text x="572.8" y="399.7">2 : 1</text>
<text x="436.6" y="408.7">18/02/2025</text>
<text x="450.9" y="408.8">18/02/2025</text>
<text x="466" y="408.9">18/02/2025</text>
<text x="489.6" y="408.5">0.45 kg</text>
<text x="571.4" y="408.7">1 OF 1</text>
</g>
<g font-size="2.7" fill="#800000">
<text x="399.9" y="379.7">IN mm</text>
<text x="399.7" y="385.7">DRAWING.</text>
<text x="399.7" y="391.8">ASK TEAM MEMBER</text>
<text x="400.1" y="402.5">C</text>
</g>
<g font-size="2.5" fill="#800000">
<text x="554.9" y="218.3">DEBURR AND REMOVE SHARP</text>
<text x="555.2" y="221">EDGES UNLESS SHARP EDGE</text>
<text x="556.1" y="227.1">UNSP.RADII</text>
<text x="556.8" y="223.8">REQUIREMENT SPECIFIED</text>
<text x="571.4" y="226.9">UNSP.CHF.</text>
<text x="559.2" y="229.9">0.5 R</text>
<text x="572.3" y="230.1">0.5 X 45</text>
<text x="559.8" y="238">UP TO 10</text>
<text x="576.1" y="238.1">±1.5°</text>
<text x="558.5" y="242.2">10 UP TO 50</text>
<text x="575.5" y="242.3">±0°50'</text>
<text x="557.4" y="250.7">120 UP TO 400</text>
<text x="557.9" y="246.5">50 UP TO 120</text>
<text x="575.5" y="250.7">±0°15'</text>
<text x="575.5" y="246.5">±0°25'</text>
<text x="558.7" y="259.4">0.5 UP TO 3</text>
<text x="559.5" y="263.7">3 UP TO 6</text>
<text x="576.6" y="263.6">±0.2</text>
<text x="576.6" y="259.4">±0.1</text>
<text x="559" y="267.9">6 UP TO 30</text>
<text x="576.6" y="267.9">±0.5</text>
<text x="557.8" y="272.2">30 UP TO 120</text>
<text x="576.6" y="272.2">±0.8</text>
<text x="556.9" y="280.7">315 UP TO 1000</text>
<text x="557.3" y="276.4">120 UP TO 315</text>
<text x="576.6" y="276.4">±1.2</text>
<text x="577.7" y="280.7">±2</text>
<text x="556.4" y="284.9">1000 UP TO 2000</text>
<text x="577.6" y="284.9">±3</text>
<text x="558.9" y="289.2">OVER 2000</text>
<text x="577.7" y="289.3">±4</text>
<text x="560" y="297.9">UP TO 10</text>
<text x="577.1" y="297.9">±1°</text>
<text x="558.5" y="302.1">10 UP TO 50</text>
<text x="575.5" y="302.1">±0°30'</text>
<text x="557.4" y="310.6">120 UP TO 400</text>
<text x="558.2" y="306.3">50 UP TO 120</text>
<text x="575.5" y="310.6">±0°10'</text>
<text x="575.5" y="306.4">±0°20'</text>
<text x="558.8" y="319.2">0.5 UP TO 3</text>
<text x="559.4" y="323.4">3 UP TO 6</text>
<text x="576.6" y="319.2">±0.1</text>
<text x="576.6" y="323.5">±0.1</text>
<text x="558.9" y="327.7">6 UP TO 30</text>
<text x="576.7" y="327.7">±0.2</text>
<text x="557.8" y="332">30 UP TO 120</text>
<text x="576.6" y="332">±0.3</text>
<text x="556.8" y="340.5">315 UP TO 1000</text>
<text x="557.3" y="336.3">120 UP TO 315</text>
<text x="576.6" y="336.3">±0.5</text>
<text x="576.6" y="340.5">±0.8</text>
<text x="556.2" y="344.7">1000 UP TO 2000</text>
<text x="576.6" y="344.7">±1.2</text>
<text x="558.9" y="349">OVER 2000</text>
<text x="577.6" y="349">±2</text>
</g>
<g font-size="2.5" fill="#f0f">
<text x="415.2" y="346.4">.</text>
<text x="530.3" y="346.5">.</text>
<text x="545.9" y="346.4">.</text>
<text x="415.2" y="351.5">-</text>
<text x="530" y="351.3">-</text>
<text x="545.8" y="351.4">-</text>
</g>
<g font-size="2.4" fill="#f0f">
<text x="7.7" y="382.7" transform="rotate(-90 7.7 382.7)">Uploading\2022-23\P23Y5\P23Y5A032017.dft</text>
<text x="7.7" y="409.8" transform="rotate(-90 7.7 409.8)">\\srv01043\ExDM</text>
</g>
<g font-size="2.1" fill="#800000">
<text x="558.5" y="232.4">UNSPECIFIED TOL.(FAB)</text>
<text x="559.5" y="234.7">FOR ANGULAR IN mm.</text>
<text x="558.6" y="253.9">UNSPECIFIED TOL.(FAB)</text>
<text x="560.7" y="256.3">FOR LINEAR IN mm.</text>
<text x="558.7" y="292.3">UNSPECIFIED TOL.(M/C)</text>
<text x="559.6" y="294.7">FOR ANGULAR IN mm.</text>
<text x="558.7" y="313.7">UNSPECIFIED TOL.(M/C)</text>
<text x="560.6" y="316.1">FOR LINEAR IN mm.</text>
</g>
</svg>
